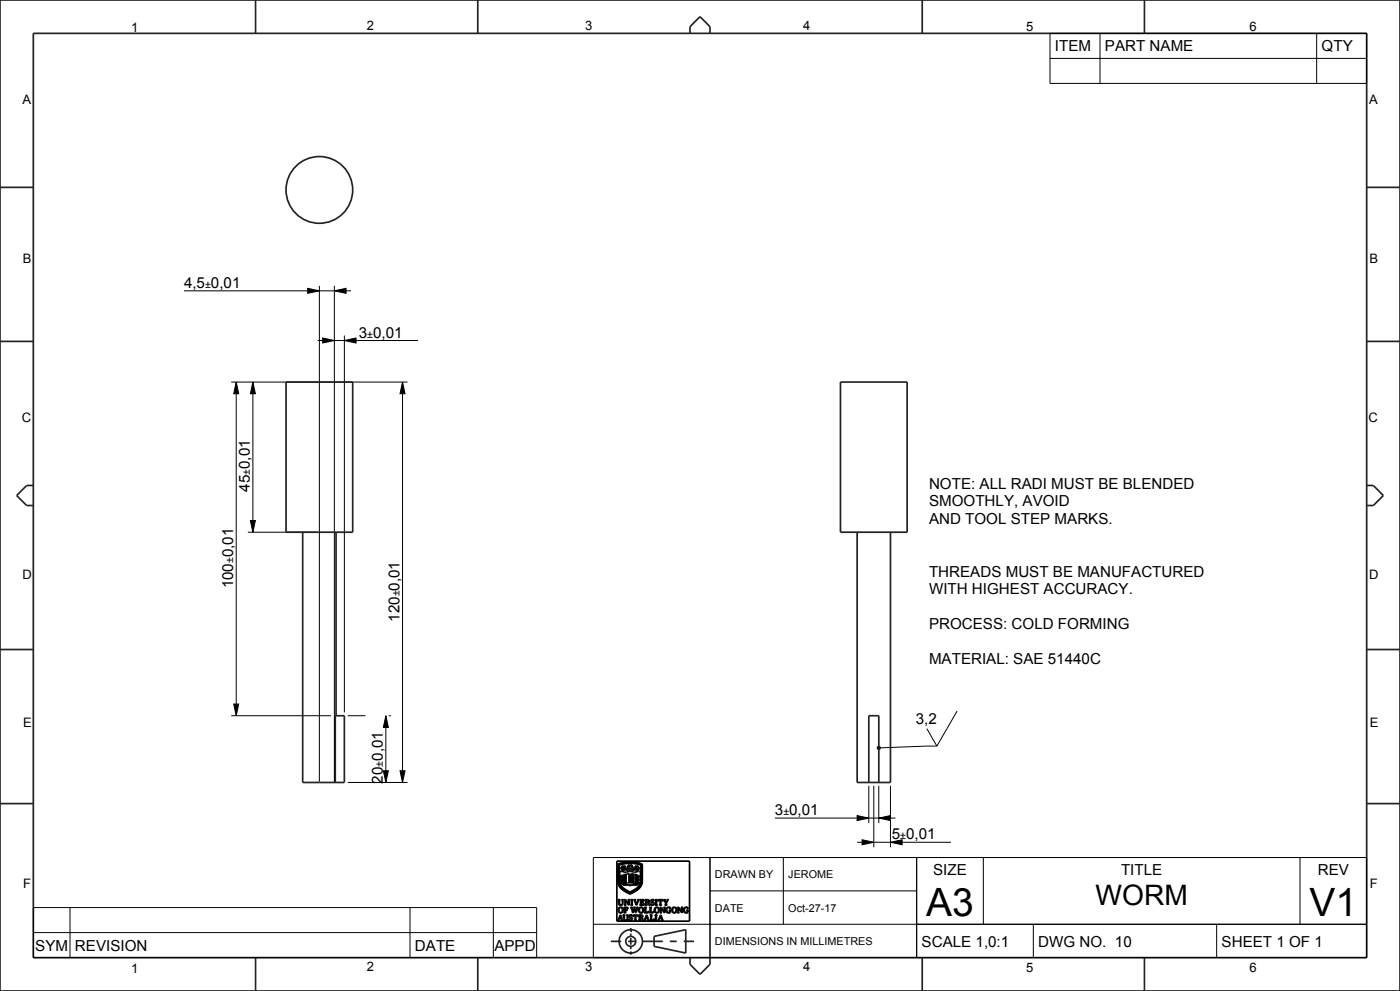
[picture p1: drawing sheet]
<svg xmlns="http://www.w3.org/2000/svg" width="420mm" height="297mm" viewBox="0 0 420 297" stroke-linecap="round" stroke-linejoin="round" font-family="sans-serif">
<g fill="none" stroke="#000" stroke-width=".51">
<path d="M185.1 258.1h21.8v18h-21.8zM185.3 259l1.5-.5 1.8-.2 2.2 .2 1.9 .5-.1 5.6-.3 1-.9 .9-2.4 1.4-1.8-.9-1.1-1-.7-1.6zM185.4 259.1l1.7-.5 2.1-.2 2 .2 1.4 .5v5.4l-.4 1.1-.9 .9-2.3 1.3-1.8-1-1.1-.9-.6-1.6zM185.6 259.2l1.5-.5 1.7-.1 2 .1 1.7 .5-.2 5.8-.8 1.2-1.9 1.2a1.1 1.1 0 0 1-1.6-.2l-1.6-1.1-.7-1.2zM185.8 259.3l1.4-.4 1.8-.1 1.8 .1 1.5 .4-.2 5.7-.9 1.2-2.1 1.3-2.2-1.3-1-1.2zM186.6 259.5l.4 .4 .5-.4-.2 .7 .3 .6-.5-.2-.6 .3 .2-.5-.5-.2 .5-.2zM186.7 259.6l.1 .4zM187.3 259.7l.1-.1-.2 .3zM188.4 259.2l.5 .1 .1 .4 .2-.4 .4-.1-.1 .6 .6 .2-.3 .3h-.5l-.3 .7-.3-.7-.7-.3 .6-.2zM188.6 259.4l.3 .3zM189.2 259.4h.3l-.3 .3zM189.5 259.9l.5 .1z"/>
<path d="M190.6 259.6l.3 .3zM191 259.9l-.5-.4v.4l.2 .3-.3 .6 .6-.2 .2 .3h.4l-.3-.5M191 259.9h.1M191 259.9l.4-.4v.6l.5 .1-.6 .2M191.4 259.6l-.2 .4zM185.4 269.6h.7l-.2 .2v1.1l.4 .3 .4-.3v-1l-.2-.3h.6l-.2 .2-.2 1.3-.5 .2-.5-.2-.1-1.3zM185.8 273.2h.1M185.9 272.1l.4-.1 .3 .3 .1 .8-.3 .4-.6-.3zM185.9 261.2l1.8 .2 1.4-.2 1.2 .2 1.8-.2v3.2l-.5 1.1-.9 .9-1.7 .9-1.9-1.1-.7-.7-.4-.9zM186.1 274.5v.1a.3 .3 0 0 1 .2 .3 .3 .3 0 0 1-.4 .3zM186.1 274.2l.9 1.6h-.8l.3-.1-.2-.5h-.5l-.2 .5 .2 .1h-.5zM186.3 260.2h.1"/>
<path d="M186.3 260.2l.3-.1zM186.3 264.5h.2zM186.3 262.6l.2 .1zM186.3 263.3l.4 .3-.2 .3-.3-.3zM186.3 262.4l.4 .2-.3 .4-.2-.3zM186.3 264.2l.4 .2-.3 .4-.2-.3zM186.7 260.6l.1-.1-.2 .3zM186.8 262.2h.2l-.1 2.9 2.1 .2 2.2-.2v-2.6l-.1 2.5-.1-2.8h.3v2.1a.68 .68 0 0 1-.1 .9 .68 .68 0 0 1-.9 0l-1.3 .2-2.2-.2zM186.8 274.2h.7l-.2 .2v1l.5 .4 .4-.4v-.9l-.3-.3h.6l-.2 .2-.2 1.3-.5 .2-.4-.2-.1-1.3zM186.9 260.5l.4-.3-.1 .2zM187.1 260.6h.1M187.1 271.9h1.3v.5l-.4-.4a.34 .34 0 0 0-.5 .3 .34 .34 0 0 0 .4 .4l.2-.3v.7l-.5-.3v.6l.2 .2h-.7l.2-.3v-1.2z"/>
<path d="M187.2 262.1l-.1 2.7zM187.3 269.6h.4l.9 1.3v-1l-.2-.3h.6l-.3 .3v1.4l-1.1-1.4v1.1l.3 .3h-.6l.2-.3v-1.1zM187.3 262l1.6 .1v.1l-.3-.1 .3 .2v.2l-.3-.1 .3 .2v.2l-.3-.1 .3 .3h-.3l.3 .3-.3-.1 .3 .2v.2l-.3-.1 .3 .2-.3 .1 .3 .3h-.3l.3 .1v.2l-.3-.1 .3 .4h-1.6zM187.4 264.1l.3 .1M187.4 264.1l.1 .1M187.4 262.8h.5zM187.4 264.4h.5zM187.4 263.9h.5zM187.4 262.5h.5zM187.4 263.6h.5zM187.4 263.1h.5zM187.4 262.2h.5z"/>
<path d="M187.5 264.2h.1M187.5 263.4h.3M187.5 260.2l.9 .8-.7-.3zM187.7 264.2h-.2M187.7 264.2h.2h-.4M187.8 263.3l-.3 .1M187.8 263.3h.1M187.8 263.3v.1M188.1 260l.4-.1zM188.7 263.5h.1M188.8 260.2l.5 .1-.4 .1zM188.8 274.3l.9-.1v.4l-.4-.3-.4 .2 .8 .7-.3 .6-.8 .1v-.5l.5 .4 .5-.3-.9-.6z"/>
<path d="M189.1 262.1l1.7-.1v2.6l-1.7 .1zM189.2 269.6h.7l-.2 .2v1.2l.2 .3h-.7l.2-.3v-1.2zM189.4 263l.9 .1zM189.4 262.2l.9 .1zM189.4 263.5l.9 .2zM189.4 262.7l.9 .1zM189.4 262.7h.1M189.4 263.8l.9 .1zM189.4 264l.9 .2zM189.4 263.8h.1M189.4 263.2l.8 .2M189.4 263.2v.1"/>
<path d="M189.4 262.4l.9 .2zM189.4 263.3l.9 .1M189.4 264.3l.9 .2zM190 274.2h1.3v.5l-.5-.4v1.4l.2 .1h-.8l.3-.1v-1.4l-.6 .4zM190.1 269.6h.7l-.2 .2 .4 1.2 .4-1.1-.2-.3h.6l-.8 1.7zM190.2 262.6h.1M190.2 264.4h.1M190.2 263.4h.1M190.3 272.5l-.5 1.1-.7-1.7h.7l-.2 .2 .3 1.1 .4-.9-.3-.4h.7l-.2 .2 .3 1.1 .1-.4M190.3 272.5h.1M190.3 272.5l.5 1.1 .7-1.7h-.6l.2 .2-.1 .6M190.4 260.2h.1l-.1 .4-.7 .4z"/>
<path d="M190.8 260.2l.3 .3zM190.8 260.2h.1M190.9 271.3h.1M190.9 262.1l.1 2.7zM190.9 260.1l.3 .3zM190.9 272.8h.1M191.1 265h.1M191.2 260.5l.3 .3zM191.3 260.4h.1M191.4 263.5l.4-.1a.25 .25 0 0 1 .1 .3 .25 .25 0 0 1-.3 .1l.1-.2zM191.4 264.4l.4-.1v.5h-.2l.1-.2zM191.4 262.6l.4-.2v.6h-.2l.1-.3z"/>
<path d="M191.4 260.1l.4 .1zM191.5 274.2l1.3 .2v.4l-.4 .2 .3 .2 .4 .7-.4-.1-.2-.6-.3-.1h-.2v.6l.3 .1h-.8l.3-.1v-1.3zM191.8 262.4h.1M191.9 269.6h1.3v.5l-.5-.4a.32 .32 0 0 0-.3 .3 .32 .32 0 0 0 .2 .4l.3-.3v.6l-.2-.2h-.3a.44 .44 0 0 0 .1 .5 .44 .44 0 0 0 .5 .1l.3-.3v.5h-1.4l.3-.5-.1-1zM192 272.1l.5-.1 .3 .3v.8l-.3 .4-.6-.4zM192 274.3l.5 .1v.5l-.5 .1zM193.3 271.9h.7l-.3 .2v1.4l.6-.1 .3-.4v.6h-1.4l.3-.2v-1.3zM193.7 271.1l-.2 .2h.7l-.2-.2M193.7 271.1v-1.3l-.2-.2 1 .1 .3 .4-.4 .3 .3 .2 .3 .7-.4-.1-.3-.7h-.4v.6M193.7 271.1h.1M193.9 269.7l.6 .1-.1 .5-.5 .1zM193.9 271.1h.1"/>
<path d="M194 274.5v.3a.24 .24 0 0 1 .1 .4 .24 .24 0 0 1-.4-.1zM194 274.2l.9 1.6h-.8l.2-.1-.1-.5h-.5l-.2 .5 .2 .1h-.5zM194.8 271.9h.7l-.2 .2v1.4l.5-.1 .3-.4a.5 .5 0 0 1-.2 .6 .5 .5 0 0 1-.6 0h-.5l.2-.4v-1.1zM194.9 274.2h.8l-.2 .2v1.4l.5-.1 .2-.4 .1 .5h-1.3l.2-.1v-1.3zM195.3 269.8l.9-.2v.5l-.4-.4-.4 .2 .8 .7-.2 .6-.8 .1v-.5l.5 .4 .4-.3-.9-.6zM196.4 274.2h.8l-.3 .2v1.3l.3 .1h-.8l.3-.1v-1.3zM196.5 269.6h.7l-.2 .2v1.2l.2 .3h-.7l.3-.2v-1.2zM196.8 272.1l.4-.1 .3 .3v.7l-.2 .5h-.4l-.3-.3zM197.5 269.6h.8a.4 .4 0 0 1 .5 .1 .4 .4 0 0 1 .1 .4l-.6-.4v1.4l.2 .2h-.7l.2-.2v-1.4l-.5 .4zM198 271.9a1.64 1.64 0 0 1 1.2 1.2l.1 .1v-1l-.3-.3h.7l-.3 .3v1.4l-1.1-1.4v1.1l.3 .3h-.6l.2-.5v-1zM198.1 274.5l.3 .7h-.5zM198.2 274.2l.8 1.6h-.7l.2-.1-.1-.5h-.5l-.2 .5 .2 .1h-.5z"/>
<path d="M199 269.6h.7l-.2 .2 .1 .3a.27 .27 0 0 0 .4 .2 .27 .27 0 0 0 .2-.4l-.2-.3h.6l-.7 1v.5l.3 .2h-.8l.3-.2v-.5zM200 272.1l1.1-.2v.5l-.4-.4-.4 .1-.3 .7 .2 .5 .4 .2 .3-.1v-.5l-.2-.1h.6l-.2 .7-.6 .1-.6-.3-.2-.6zM202 272.1l.4-.1 .3 .3 .1 .8-.4 .4-.6-.3zM203.2 271.9a1.51 1.51 0 0 1 1.3 1.2l.1-.9-.3-.3h.6l-.2 .3v1.4l-1.2-1.4 .1 1.1 .2 .3h-.6l.2-.7v-.8zM205.3 272.1l1.1-.2v.5l-.7-.4-.4 .8 .2 .5 .4 .2 .3-.1v-.5l-.3-.1h.7l-.2 .7-.6 .1-.6-.3-.2-.6z"/>
<circle cx="189" cy="260" r=".16"/>
<circle cx="186.2" cy="272.8" r=".83"/>
<circle cx="186.4" cy="263.6" r=".1"/>
<circle cx="187" cy="260.2" r=".17"/>
<circle cx="192.3" cy="272.8" r=".82"/>
<circle cx="197" cy="272.7" r=".82"/>
<circle cx="202.3" cy="272.7" r=".82"/>
</g>
<g fill="#000">
<path d="M92.3 86.4l3.5 .8-3.5 .7zM100.3 87.2l3.5-.8v1.5zM70.9 114.5l.7 3.5h-1.5zM75.9 114.5l.7 3.5h-1.5zM96.8 101.3l3.5 .8-3.5 .7zM103.3 102.1l3.5-.8v1.5zM120.8 114.5l.7 3.5h-1.5zM75.1 156h1.5l-.7 3.5zM70.1 211h1.5l-.7 3.5zM115.8 214.5l.7 3.5h-1.5zM115 231h1.5l-.7 3.5zM120 231h1.5l-.7 3.5z"/>
<path d="M263.2 223.9l.3-.2 .5 .1 .1 .3-.1 .4-.5 .1-.3-.2zM257.1 244.4l3.5 .8-3.5 .7zM258.6 251.7l3.5 .7-3.5 .8zM263.6 245.2l3.5-.8v1.5zM267.1 252.4l3.5-.7v1.5z"/>
</g>
<g fill="none" stroke="#000" stroke-width=".3">
<path d="M315 10h95v15h-95zM315 17.5h95M330 10v15M395 10v15M55.2 87.2h50.1M92.3 86.4l3.5 .8-3.5 .7zM95.8 85.7v148.6M100.3 87.2l3.5-.8v1.5zM100.3 85.7v148.6M69.4 114.5h52.9M70.9 114.5l.7 3.5h-1.5zM70.9 114.5v100"/>
<path d="M75.9 114.5l.7 3.5h-1.5zM75.9 114.5v45M95.3 102.1h30.1M96.8 101.3l3.5 .8-3.5 .7zM103.3 102.1l3.5-.8v1.5zM103.3 100.6v112.9M120.8 114.5l.7 3.5h-1.5zM120.8 114.5v120M74.4 159.5h20.4M75.1 156h1.5l-.7 3.5zM69.4 214.5h29.9M70.1 211h1.5l-.7 3.5z"/>
<path d="M104.3 214.5h5.3M115.8 214.5l.7 3.5h-1.5zM115.8 214.5v20M116.6 214.5h.7M278 218.4l3.1 5.2M287.1 213.1l-6 10.5M104.3 234.5h18M115 231h1.5l-.7 3.5zM120 231h1.5l-.7 3.5zM260.6 235.5v11.2M262.1 235.5v18.4M263.2 223.9l.3-.2 .5 .1 .1 .3-.1 .4-.5 .1-.3-.2z"/>
<path d="M263.6 235.5v11.2M267.1 235.5v18.4M281.1 223.6l-17 .5M178 257h232v30h-232zM213 257v30M232.5 245.2h36.1M235 257v20M257.1 244.4l3.5 .8-3.5 .7zM257.1 252.4h28.2M258.6 251.7l3.5 .7-3.5 .8zM263.6 245.2l3.5-.8v1.5zM267.1 252.4l3.5-.7v1.5z"/>
<path d="M275 257v30M295 257v20M390 257v20M10 272h151v15h-151zM10 279.5h151M21 272v15M123 272v15M148 272v15M178 277h232M213 267h62M310 277v10M365 277v10"/>
</g>
<g fill="none" stroke="#222226" stroke-width=".51">
<path d="M0 0h420v297h-420zM10 10h400v277h-400zM76.7 0v10M143.3 0v10M207 10v-2l3-3 3 3v2M276.7 0v10M343.3 0v10M0 56.2h10M410 56.2h10M0 102.3h10M410 102.3h10M10 145.5h-2l-3 3 3 3h2"/>
<path d="M410 145.5h2l3 3-3 3h-2M0 194.7h10M410 194.7h10M95.8 234.5h7.5v-20h-2.7v20M257.1 234.5h10M260.6 234.5v-20h3v20M0 240.8h10M410 240.8h10M189.2 279.1h.1M189.2 278.1v1M189.2 279.8v.7M76.7 287v10"/>
<path d="M143.3 287v10M183.2 282.1h3.2M188.4 282.1h2.1M189.2 281.1v2M189.2 283.8v.7M189.2 285.1v1M192.6 282.1h6.3M196.2 280.6l9.5-2v7l-9.5-2zM200.9 282.1h2.1M205.1 282.1h3.1M207 287v2l3 3 3-3v-2M276.7 287v10"/>
<path d="M343.3 287v10"/>
<circle cx="189.2" cy="282.1" r="3.5"/>
<circle cx="189.2" cy="282.1" r="1.5"/>
</g>
<!-- layer: 02___PRT_ALL_AXES -->
<g fill="none" stroke="#222226" stroke-width=".51">
<path d="M85.8 114.5h20v45h-20zM252.1 114.5h20v45h-20zM90.8 159.5v75h5M100.8 159.5v55M257.1 159.5v75M267.1 159.5v75"/>
<circle cx="95.8" cy="56.9" r="10"/>
</g>
<g font-size="11.7">
<text x="277.8" y="274.5">A3</text>
<text x="392.8" y="274.4">V1</text>
</g>
<text font-size="8.5" x="328.7" y="271.3">WORM</text>
<g font-size="4.6">
<text x="316.5" y="15.3">ITEM</text>
<text x="331.5" y="15.3">PART NAME</text>
<text x="396.5" y="15.3">QTY</text>
<text x="55.2" y="86.3">4,5</text>
<text x="63.3" y="86.3">0,01</text>
<text x="107.7" y="101.2">3</text>
<text x="111.9" y="101.2">0,01</text>
<text x="75" y="140.6" transform="rotate(-90 75 140.6)">0,01</text>
<text x="75" y="147.4" transform="rotate(-90 75 147.4)">45</text>
<text x="278.7" y="146.5">NOTE: ALL RADI MUST BE BLENDED</text>
<text x="278.7" y="151.8">SMOOTHLY, AVOID</text>
<text x="278.7" y="157">AND TOOL STEP MARKS.</text>
<text x="70" y="167" transform="rotate(-90 70 167)">0,01</text>
<text x="278.7" y="172.8">THREADS MUST BE MANUFACTURED</text>
<text x="70" y="176.3" transform="rotate(-90 70 176.3)">100</text>
<text x="119.9" y="177" transform="rotate(-90 119.9 177)">0,01</text>
<text x="278.7" y="178">WITH HIGHEST ACCURACY.</text>
<text x="119.9" y="186.3" transform="rotate(-90 119.9 186.3)">120</text>
<text x="278.7" y="188.5">PROCESS: COLD FORMING</text>
<text x="278.7" y="199">MATERIAL: SAE 51440C</text>
<text x="274.8" y="217">3,2</text>
<text x="114.9" y="228.1" transform="rotate(-90 114.9 228.1)">0,01</text>
<text x="114.9" y="234.9" transform="rotate(-90 114.9 234.9)">20</text>
<text x="232.5" y="244.3">3</text>
<text x="236.8" y="244.3">0,01</text>
<text x="267.6" y="251.6">5</text>
<text x="271.8" y="251.6">0,01</text>
<text x="279.9" y="262.3">SIZE</text>
<text x="336.3" y="262.3">TITLE</text>
<text x="395.3" y="262.3">REV</text>
<text x="10.6" y="285">SYM</text>
<text x="22.5" y="285">REVISION</text>
<text x="124.5" y="285">DATE</text>
<text x="148.3" y="285">APPD</text>
<text x="276.5" y="283.8">SCALE 1,0:1</text>
<text x="311.5" y="283.8">DWG NO. 10</text>
<text x="366.5" y="283.8">SHEET 1 OF 1</text>
</g>
<g font-size="3.9">
<text x="39.4" y="9.7">1</text>
<text x="110.1" y="9.1">2</text>
<text x="175.6" y="9.1">3</text>
<text x="240.9" y="9">4</text>
<text x="307.8" y="9.3">5</text>
<text x="374.8" y="9.3">6</text>
<text x="6.8" y="31.1">A</text>
<text x="410.8" y="31.1">A</text>
<text x="6.8" y="78.9">B</text>
<text x="410.8" y="78.9">B</text>
<text x="6.6" y="126.5">C</text>
<text x="410.6" y="126.5">C</text>
<text x="6.8" y="173.5">D</text>
<text x="410.8" y="173.5">D</text>
<text x="6.9" y="217.9">E</text>
<text x="410.9" y="217.9">E</text>
<text x="7" y="266.3">F</text>
<text x="411" y="266.3">F</text>
<text x="39.4" y="291.7">1</text>
<text x="110.1" y="291.1">2</text>
<text x="175.6" y="291.1">3</text>
<text x="240.9" y="291">4</text>
<text x="307.8" y="291.3">5</text>
<text x="374.8" y="291.3">6</text>
</g>
<g font-size="3.3">
<text x="214.5" y="263.3">DRAWN BY</text>
<text x="236.5" y="263.3">JEROME</text>
<text x="214.5" y="273.3">DATE</text>
<text x="236.5" y="273.3">Oct-27-17</text>
<text x="214.5" y="283.3">DIMENSIONS IN MILLIMETRES</text>
</g>
<g font-size="3.2">
<text x="61.5" y="86.3">±</text>
<text x="110.2" y="101.2">±</text>
<text x="75" y="142.3" transform="rotate(-90 75 142.3)">±</text>
<text x="70" y="168.8" transform="rotate(-90 70 168.8)">±</text>
<text x="119.9" y="178.8" transform="rotate(-90 119.9 178.8)">±</text>
<text x="114.9" y="229.8" transform="rotate(-90 114.9 229.8)">±</text>
<text x="235" y="244.3">±</text>
<text x="270.1" y="251.6">±</text>
</g>
</svg>
